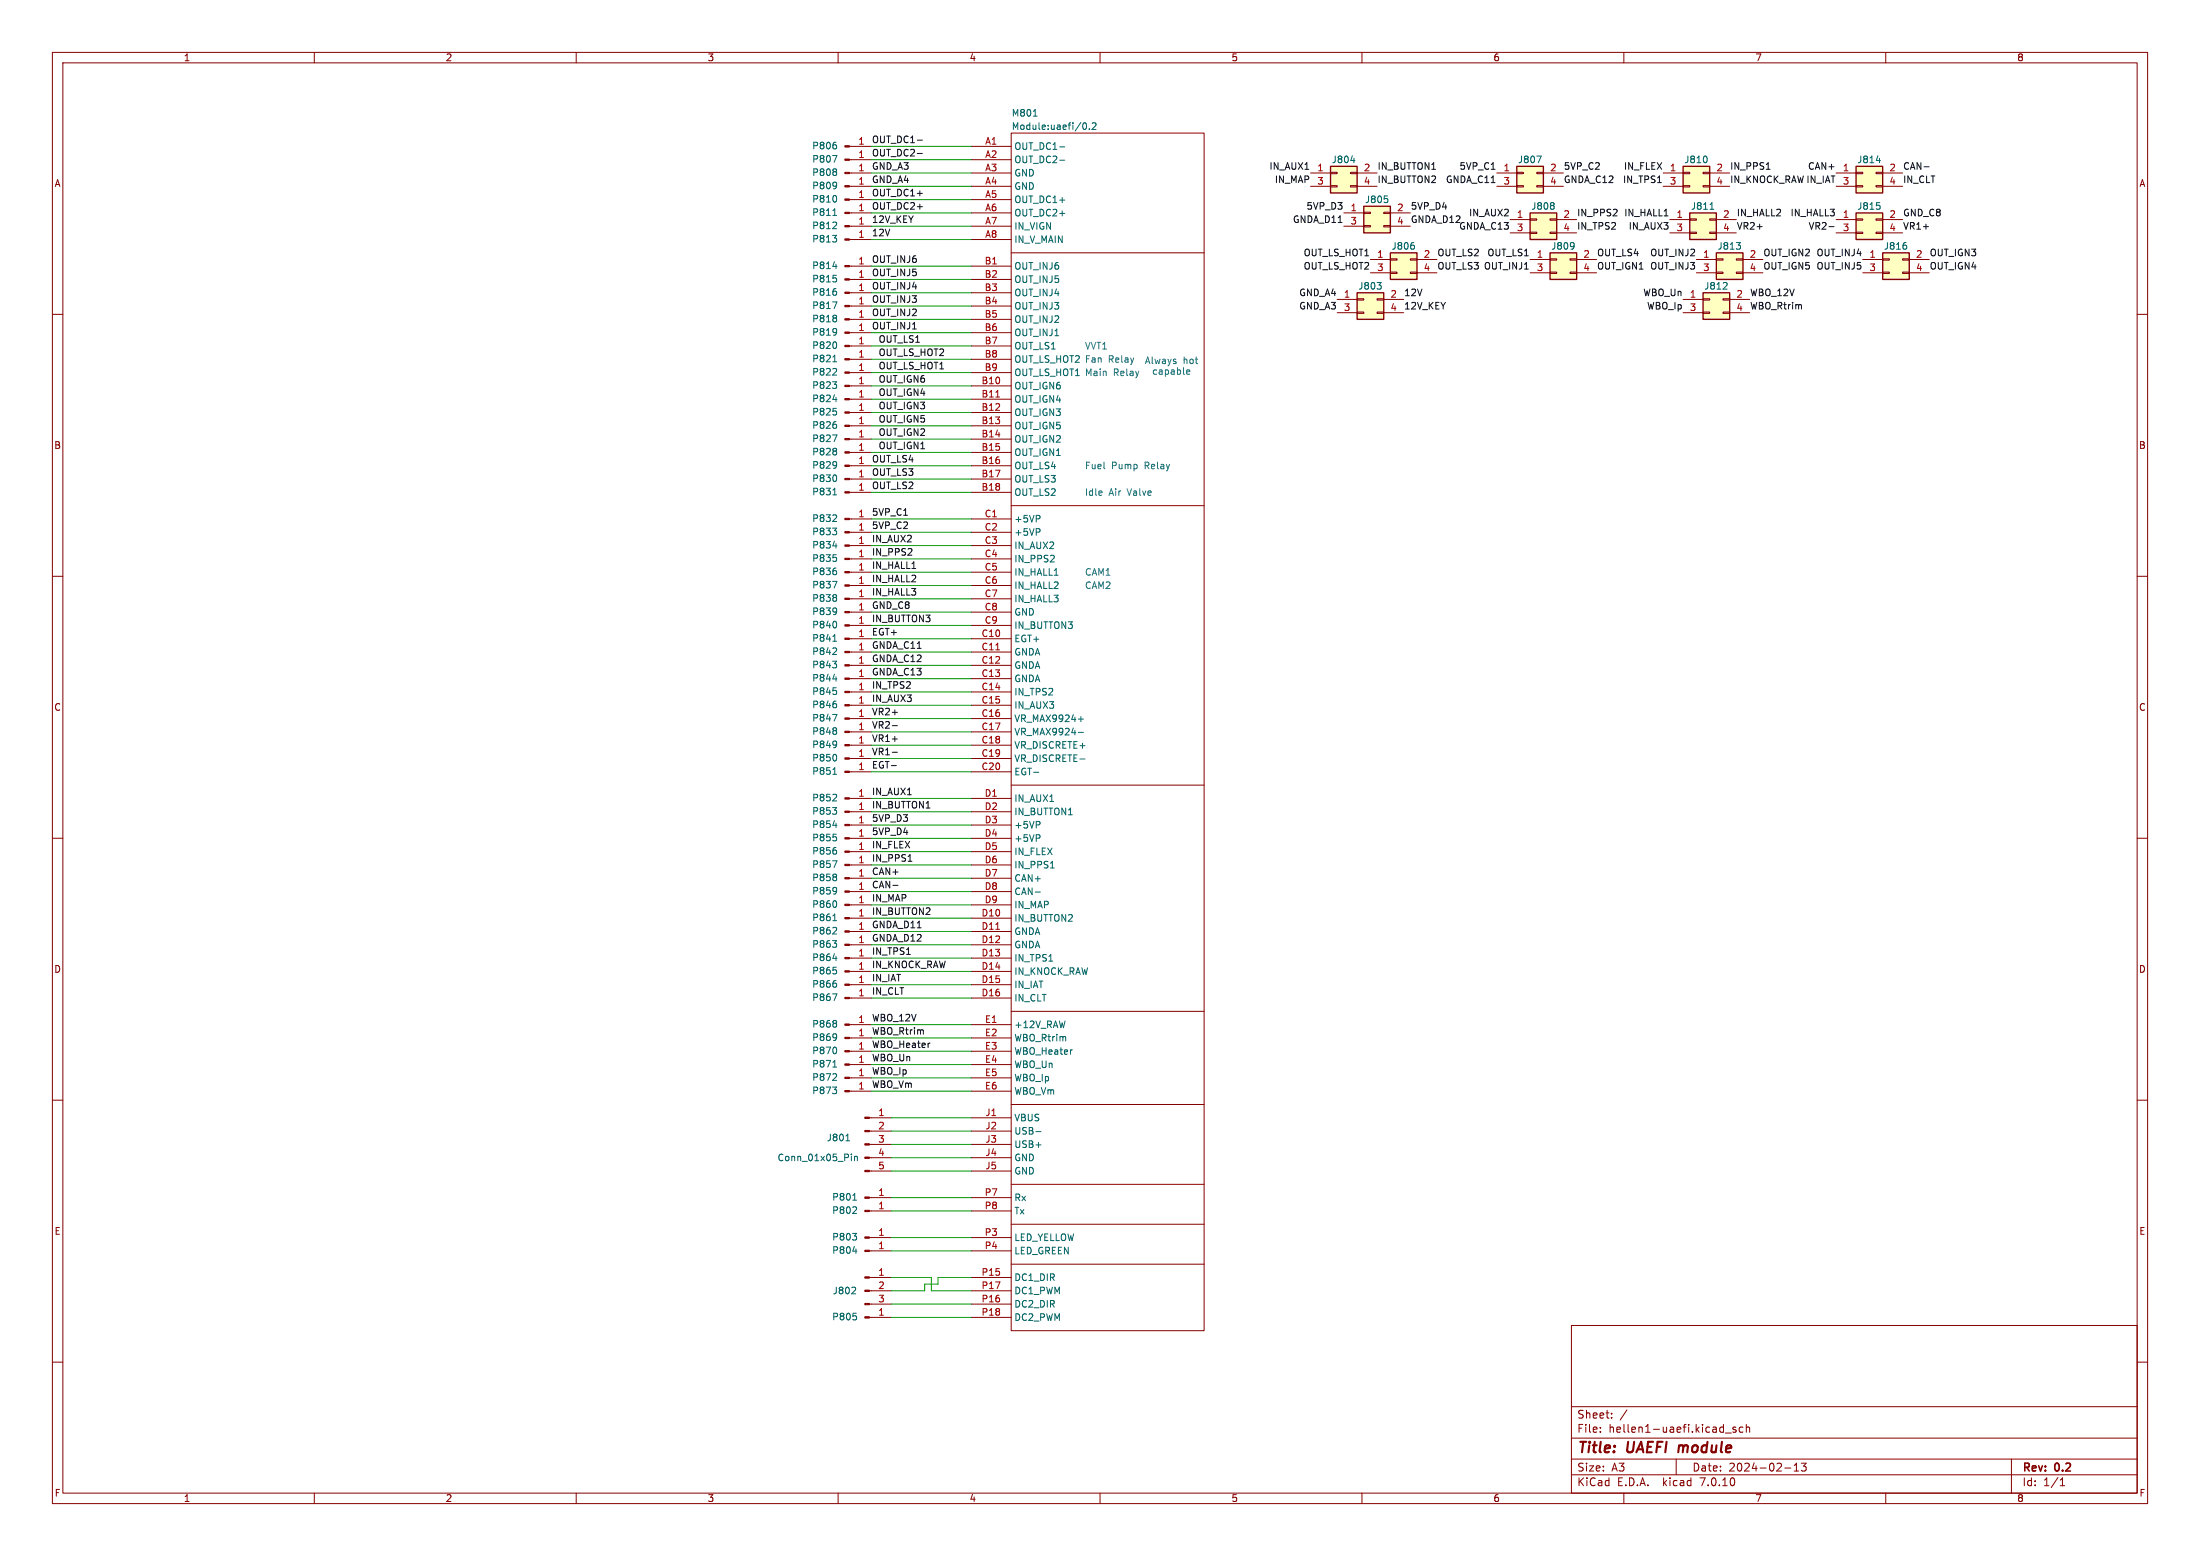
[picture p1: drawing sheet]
<svg xmlns="http://www.w3.org/2000/svg" width="420mm" height="297mm" viewBox="0 0 420 297" stroke-linecap="round" stroke-linejoin="round" font-family="sans-serif">
<g fill="none" stroke="#840000" stroke-width=".19">
<path d="M10 10h400v277h-400zM12 12h396v273h-396zM60 10v2M110 10v2M160 10v2M210 10v2M260 10v2M310 10v2M360 10v2M162.2 33h4.2M162.2 35.6h4.2M162.2 27.9h4.2"/>
<path d="M162.2 38.1h4.2M162.2 30.5h4.2M185.4 33h7.6M185.4 35.6h7.6M185.4 27.9h7.6M185.4 38.1h7.6M185.4 30.5h7.6M193 25.4h36.9v228.6h-36.9zM250.2 33h3.8M250.2 35.6h3.8M254 35.4h1.3v.3h-1.3zM254 32.9h1.3v.2h-1.3z"/>
<path d="M257.8 35.4h1.3v.3h-1.3zM257.8 32.9h1.3v.2h-1.3zM259.1 33h3.8M259.1 35.6h3.8M285.7 33h3.9M285.7 35.6h3.9M289.6 35.4h1.2v.3h-1.2zM289.6 32.9h1.2v.2h-1.2zM293.4 35.4h1.2v.3h-1.2zM293.4 32.9h1.2v.2h-1.2zM294.6 33h3.8M294.6 35.6h3.8"/>
<path d="M317.5 33h3.8M317.5 35.6h3.8M321.3 35.4h1.3v.3h-1.3zM321.3 32.9h1.3v.2h-1.3zM325.1 35.4h1.3v.3h-1.3zM325.1 32.9h1.3v.2h-1.3zM326.4 33h3.8M326.4 35.6h3.8M350.5 33h3.8M350.5 35.6h3.8M354.3 35.4h1.3v.3h-1.3zM354.3 32.9h1.3v.2h-1.3z"/>
<path d="M358.1 35.4h1.3v.3h-1.3zM358.1 32.9h1.3v.2h-1.3zM359.4 33h3.8M359.4 35.6h3.8M10 60h2M162.2 40.6h4.2M162.2 43.2h4.2M162.2 45.7h4.2M162.2 50.8h4.2M162.2 53.3h4.2M162.2 55.9h4.2M162.2 58.4h4.2"/>
<path d="M185.4 40.6h7.6M185.4 43.2h7.6M185.4 45.7h7.6M185.4 50.8h7.6M185.4 53.3h7.6M185.4 55.9h7.6M185.4 58.4h7.6M193 48.3h36.9M255.3 57.2h3.8M255.3 59.7h3.8M256.5 40.6h3.8M256.5 43.2h3.8"/>
<path d="M259.1 59.6h1.2v.2h-1.2zM259.1 57h1.2v.3h-1.2zM260.3 43.1h1.3v.2h-1.3zM260.3 40.5h1.3v.3h-1.3zM261.6 49.5h3.8M261.6 52.1h3.8M262.9 59.6h1.3v.2h-1.3zM262.9 57h1.3v.3h-1.3zM264.2 43.1h1.2v.2h-1.2zM264.2 40.5h1.2v.3h-1.2zM264.2 57.2h3.8M264.2 59.7h3.8"/>
<path d="M265.4 51.9h1.3v.3h-1.3zM265.4 49.4h1.3v.3h-1.3zM265.4 40.6h3.8M265.4 43.2h3.8M269.2 51.9h1.3v.3h-1.3zM269.2 49.4h1.3v.3h-1.3zM270.5 49.5h3.8M270.5 52.1h3.8M288.3 41.9h3.8M288.3 44.5h3.8M292.1 44.3h1.3v.3h-1.3zM292.1 41.8h1.3v.2h-1.3z"/>
<path d="M292.1 49.5h3.8M292.1 52.1h3.8M295.9 51.9h1.3v.3h-1.3zM295.9 49.4h1.3v.3h-1.3zM295.9 44.3h1.3v.3h-1.3zM295.9 41.8h1.3v.2h-1.3zM297.2 41.9h3.8M297.2 44.5h3.8M299.7 51.9h1.3v.3h-1.3zM299.7 49.4h1.3v.3h-1.3zM301 49.5h3.8M301 52.1h3.8"/>
<path d="M318.8 41.9h3.8M318.8 44.5h3.8M321.3 57.2h3.8M321.3 59.7h3.8M322.6 44.3h1.2v.3h-1.2zM322.6 41.8h1.2v.2h-1.2zM323.8 49.5h3.9M323.8 52.1h3.9M325.1 59.6h1.3v.2h-1.3zM325.1 57h1.3v.3h-1.3zM326.4 44.3h1.3v.3h-1.3zM326.4 41.8h1.3v.2h-1.3z"/>
<path d="M327.7 51.9h1.2v.3h-1.2zM327.7 49.4h1.2v.3h-1.2zM327.7 41.9h3.8M327.7 44.5h3.8M328.9 59.6h1.3v.2h-1.3zM328.9 57h1.3v.3h-1.3zM330.2 57.2h3.8M330.2 59.7h3.8M331.5 51.9h1.2v.3h-1.2zM331.5 49.4h1.2v.3h-1.2zM332.7 49.5h3.8M332.7 52.1h3.8"/>
<path d="M350.5 41.9h3.8M350.5 44.5h3.8M354.3 44.3h1.3v.3h-1.3zM354.3 41.8h1.3v.2h-1.3zM355.6 49.5h3.8M355.6 52.1h3.8M358.1 44.3h1.3v.3h-1.3zM358.1 41.8h1.3v.2h-1.3zM359.4 51.9h1.3v.3h-1.3zM359.4 49.4h1.3v.3h-1.3zM359.4 41.9h3.8M359.4 44.5h3.8"/>
<path d="M363.2 51.9h1.3v.3h-1.3zM363.2 49.4h1.3v.3h-1.3zM364.5 49.5h3.8M364.5 52.1h3.8M408 60h2M162.2 71.1h4.2M162.2 73.7h4.2M162.2 78.7h4.2M162.2 68.6h4.2M162.2 66h4.2M162.2 76.2h4.2M162.2 61h4.2"/>
<path d="M162.2 63.5h4.2M185.4 71.1h7.6M185.4 73.7h7.6M185.4 78.7h7.6M185.4 68.6h7.6M185.4 66h7.6M185.4 76.2h7.6M185.4 61h7.6M185.4 63.5h7.6M162.2 88.9h4.2M162.2 81.3h4.2M162.2 91.4h4.2"/>
<path d="M162.2 83.8h4.2M162.2 99.1h4.2M162.2 94h4.2M162.2 86.4h4.2M185.4 88.9h7.6M185.4 81.3h7.6M185.4 91.4h7.6M185.4 83.8h7.6M185.4 99.1h7.6M185.4 94h7.6M185.4 86.4h7.6M193 96.5h36.9"/>
<path d="M10 110h2M162.2 119.4h4.2M162.2 106.7h4.2M162.2 109.2h4.2M162.2 111.8h4.2M162.2 114.3h4.2M162.2 101.6h4.2M162.2 104.1h4.2M162.2 116.8h4.2M185.4 119.4h7.6M185.4 106.7h7.6M185.4 109.2h7.6"/>
<path d="M185.4 111.8h7.6M185.4 114.3h7.6M185.4 101.6h7.6M185.4 104.1h7.6M185.4 116.8h7.6M408 110h2M162.2 121.9h4.2M162.2 139.7h4.2M162.2 132.1h4.2M162.2 137.2h4.2M162.2 134.6h4.2M162.2 124.5h4.2"/>
<path d="M162.2 127h4.2M162.2 129.5h4.2M185.4 121.9h7.6M185.4 139.7h7.6M185.4 132.1h7.6M185.4 137.2h7.6M185.4 134.6h7.6M185.4 124.5h7.6M185.4 127h7.6M185.4 129.5h7.6M10 160h2M162.2 144.8h4.2"/>
<path d="M162.2 142.2h4.2M162.2 147.3h4.2M162.2 157.5h4.2M162.2 152.4h4.2M162.2 154.9h4.2M185.4 144.8h7.6M185.4 142.2h7.6M185.4 147.3h7.6M185.4 157.5h7.6M185.4 152.4h7.6M185.4 154.9h7.6M193 149.9h36.9"/>
<path d="M408 160h2M162.2 170.2h4.2M162.2 160h4.2M162.2 162.6h4.2M162.2 165.1h4.2M162.2 175.3h4.2M162.2 177.8h4.2M162.2 167.6h4.2M162.2 172.7h4.2M185.4 170.2h7.6M185.4 160h7.6M185.4 162.6h7.6"/>
<path d="M185.4 165.1h7.6M185.4 175.3h7.6M185.4 177.8h7.6M185.4 167.6h7.6M185.4 172.7h7.6M162.2 180.3h4.2M162.2 182.9h4.2M162.2 185.4h4.2M162.2 188h4.2M162.2 190.5h4.2M162.2 195.6h4.2M162.2 198.1h4.2"/>
<path d="M185.4 180.3h7.6M185.4 182.9h7.6M185.4 185.4h7.6M185.4 188h7.6M185.4 190.5h7.6M185.4 195.6h7.6M185.4 198.1h7.6M193 193h36.9M10 210h2M162.2 208.3h4.2M162.2 200.7h4.2M162.2 203.2h4.2"/>
<path d="M162.2 205.7h4.2M166 218.4h4.2M166 215.9h4.2M166 213.4h4.2M185.4 218.4h7.6M185.4 215.9h7.6M185.4 213.4h7.6M185.4 208.3h7.6M185.4 200.7h7.6M185.4 203.2h7.6M185.4 205.7h7.6M193 210.8h36.9"/>
<path d="M408 210h2M166 223.5h4.2M166 221h4.2M166 228.6h4.2M166 236.2h4.2M166 238.8h4.2M166 231.1h4.2M185.4 223.5h7.6M185.4 221h7.6M185.4 228.6h7.6M185.4 236.2h7.6M185.4 238.8h7.6"/>
<path d="M185.4 231.1h7.6M193 233.7h36.9M193 226.1h36.9M10 260h2M166 248.9h4.2M166 246.4h4.2M166 243.8h4.2M166 251.5h4.2M185.4 248.9h7.6M185.4 246.4h7.6M185.4 243.8h7.6M185.4 251.5h7.6"/>
<path d="M193 241.3h36.9M300 253h108v32h-108zM408 260h2M300 278.5h108M300 274.5h108M300 268.5h108M305.5 273.2v.2M305.5 272.5v.1M307.7 270.5v.2M307.7 269.8v.1M310.6 269.1l-1.3 1.9M320 278.5v3"/>
<path d="M329.4 273.5h1.1M331.4 272.5l-.4-.1-.2 .2 .1 .2 .5 .2v.3h-.6M332.7 272.5l-.4-.1-.3 .3 .2 .6h.5M333.4 272.5l.2-.1 .3 .1 .1 .9M333.4 271.9v1.5M342.5 279.7l.4-.4v1.5M343.9 279.3h.9l-.5 .6 .4 .1v.6l-.2 .2-.6-.2M384 278.5v6.5M60 285v2M110 285v2M160 285v2M210 285v2"/>
<path d="M260 285v2M300 281.5h108M310 285v2M340.7 280.2h1.2M342.5 280.8h.9M360 285v2M393.3 283.6h.9M393.3 282.5l.4-.4v1.5"/>
</g>
<path d="M320.6 275.9l-.2 1.3" fill="none" stroke="#840000" stroke-width=".4"/>
<g fill="#840000" stroke="#840000" stroke-width=".19">
<path d="M161.3 170.1h.9v.2h-.9z"/>
<path d="M161.3 88.8h.9v.2h-.9z"/>
<path d="M161.3 71h.9v.2h-.9z"/>
<path d="M161.3 73.5h.9v.3h-.9z"/>
<path d="M161.3 78.6h.9v.3h-.9z"/>
<path d="M161.3 68.5h.9v.2h-.9z"/>
<path d="M161.3 121.8h.9v.2h-.9z"/>
<path d="M161.3 119.3h.9v.2h-.9z"/>
<path d="M161.3 144.7h.9v.2h-.9z"/>
<path d="M161.3 139.6h.9v.2h-.9z"/>
<path d="M161.3 142.1h.9v.3h-.9z"/>
<path d="M161.3 147.2h.9v.2h-.9z"/>
<path d="M161.3 132h.9v.2h-.9z"/>
<path d="M161.3 157.4h.9v.2h-.9z"/>
<path d="M161.3 159.9h.9v.2h-.9z"/>
<path d="M165.1 223.4h.9v.2h-.9z"/>
<path d="M165.1 220.9h.9v.2h-.9z"/>
<path d="M165.1 218.3h.9v.3h-.9z"/>
<path d="M165.1 215.8h.9v.2h-.9z"/>
<path d="M165.1 213.2h.9v.3h-.9z"/>
<path d="M161.3 152.3h.9v.2h-.9z"/>
<path d="M161.3 162.4h.9v.3h-.9z"/>
<path d="M161.3 154.8h.9v.3h-.9z"/>
<path d="M165.1 228.5h.9v.2h-.9z"/>
<path d="M165.1 236.1h.9v.2h-.9z"/>
<path d="M165.1 238.6h.9v.3h-.9z"/>
<path d="M165.1 231h.9v.3h-.9z"/>
<path d="M165.1 248.8h.9v.2h-.9z"/>
<path d="M165.1 246.3h.9v.2h-.9z"/>
<path d="M165.1 243.7h.9v.3h-.9z"/>
<path d="M161.3 65.9h.9v.3h-.9z"/>
<path d="M161.3 81.2h.9v.2h-.9z"/>
<path d="M161.3 91.3h.9v.3h-.9z"/>
<path d="M161.3 83.7h.9v.2h-.9z"/>
<path d="M161.3 27.8h.9v.3h-.9z"/>
<path d="M161.3 45.6h.9v.2h-.9z"/>
<path d="M161.3 38h.9v.2h-.9z"/>
<path d="M161.3 137h.9v.3h-.9z"/>
<path d="M161.3 106.6h.9v.2h-.9z"/>
<path d="M161.3 109.1h.9v.2h-.9z"/>
<path d="M161.3 111.6h.9v.3h-.9z"/>
<path d="M161.3 114.2h.9v.2h-.9z"/>
<path d="M161.3 30.4h.9v.2h-.9z"/>
<path d="M161.3 76.1h.9v.2h-.9z"/>
<path d="M161.3 101.5h.9v.2h-.9z"/>
<path d="M161.3 98.9h.9v.3h-.9z"/>
<path d="M161.3 104h.9v.3h-.9z"/>
<path d="M161.3 208.2h.9v.2h-.9z"/>
<path d="M161.3 93.9h.9v.2h-.9z"/>
<path d="M165.1 251.3h.9v.3h-.9z"/>
<path d="M161.3 165h.9v.2h-.9z"/>
<path d="M161.3 32.9h.9v.2h-.9z"/>
<path d="M161.3 35.4h.9v.3h-.9z"/>
<path d="M161.3 40.5h.9v.3h-.9z"/>
<path d="M161.3 50.7h.9v.2h-.9z"/>
<path d="M161.3 60.8h.9v.3h-.9z"/>
<path d="M161.3 86.2h.9v.3h-.9z"/>
<path d="M161.3 63.4h.9v.2h-.9z"/>
<path d="M161.3 124.3h.9v.3h-.9z"/>
<path d="M161.3 129.4h.9v.3h-.9z"/>
<path d="M161.3 126.9h.9v.2h-.9z"/>
<path d="M161.3 134.5h.9v.2h-.9z"/>
<path d="M161.3 116.7h.9v.3h-.9z"/>
<path d="M161.3 205.6h.9v.3h-.9z"/>
<path d="M161.3 203.1h.9v.2h-.9z"/>
<path d="M161.3 198h.9v.2h-.9z"/>
<path d="M161.3 190.4h.9v.2h-.9z"/>
<path d="M161.3 53.2h.9v.3h-.9z"/>
<path d="M161.3 175.1h.9v.3h-.9z"/>
<path d="M161.3 172.6h.9v.2h-.9z"/>
<path d="M161.3 167.5h.9v.3h-.9z"/>
<path d="M161.3 177.7h.9v.2h-.9z"/>
<path d="M161.3 187.8h.9v.3h-.9z"/>
<path d="M161.3 180.2h.9v.3h-.9z"/>
<path d="M161.3 185.3h.9v.2h-.9z"/>
<path d="M161.3 182.8h.9v.2h-.9z"/>
<path d="M161.3 58.3h.9v.2h-.9z"/>
<path d="M161.3 55.8h.9v.2h-.9z"/>
<path d="M161.3 43.1h.9v.2h-.9z"/>
<path d="M161.3 200.5h.9v.3h-.9z"/>
<path d="M161.3 195.5h.9v.2h-.9z"/>
</g>
<g fill="none" stroke="#006464" stroke-width=".19">
<path d="M158.9 29.7h.9l-.6 1.3M159.6 27.7l.1 .2-.1 .5M159.6 32.3l.1 .2-.1 .2M159.6 32.8l.1 .2-.1 .4M159.6 34.8l.1 .7-.2 .4M159.6 37.4l.1 .4-.1 .7M159.7 35.3l-.1 .2M197.3 22.2h.7M202.3 28h1M202.3 30.6h1M206.9 23.5l.1-.1a.68 .68 0 0 1 .4 .7 .68 .68 0 0 1-.4 .6 .84 .84 0 0 1-.1-1.2zM208 24.6v.1"/>
<path d="M208.5 23.6l.5-.2 .2 .4-.7 .9h.7M257.9 30.6h.8M264.3 37.4h.6M264.8 38l.1 .1-.1 .5M293.4 29.8h.8l-.5 1.3M296.6 38.7l.1 .2-.1 .3M296.6 39.3l.1 .2-.1 .4M325.8 29.9l.1 .4-.1 .6M326.5 39.9h.7M358.2 30.6h.8M358.3 38.7h.6M358.8 39.2l.1 .2-.1 .5"/>
<path d="M158.9 44.9h.8l-.4 .5M158.9 57.6h.9l-.6 1.3M159 41.1h.7M159 50.9h.8M159.1 52.5h.6M159.6 42.4l.1 .2v.3l-.8 .8h.8M159.6 45.5l.1 .2-.1 .4M159.6 53.1l.1 .2-.1 .5M159.6 55.6l.1 .2-.1 .5M262.9 53.9h.8l-.4 .5M263.6 54.5l.1 .1-.1 .5M269.9 46.8l.1 .2-.1 .5"/>
<path d="M300.4 46.4l.1 .6-.2 .4M300.5 46.8l-.1 .2M329.6 54l.1 .2v.3l-.8 .7h.8M331.5 46.3h.8l-.5 .5M332.1 46.8l.2 .2-.2 .5M363.9 46.8l.1 .2-.1 .5M158.9 72.9h.8l-.4 .5M159 69.1h.7M159 76.3h.8M159.1 77.9h.6M159.6 60.2l.1 .2-.1 .3M159.6 60.8l.1 .2-.1 .4"/>
<path d="M159.6 62.8l.1 .6-.2 .5M159.6 65.4l.1 .3-.1 .7M159.6 70.4l.1 .2v.3l-.8 .7h.8M159.6 73.4l.1 .2-.1 .5M159.6 78.5l.1 .2-.1 .5M159.7 63.3l-.1 .1M158.9 83h.9l-.6 1.3M159 94.5h.7M159.6 81l.1 .2-.1 .5M159.6 85.6l.1 .2-.1 .3M159.6 86.2l.1 .2-.1 .4M159.6 88.2l.1 .6-.2 .5"/>
<path d="M159.6 90.8l.1 .3-.1 .7M159.6 98.3l.1 .2v.3l-.8 .7h.8M159.7 88.7l-.1 .1M198.4 98.4l.1 .2-.1 .4M158.9 111h.9l-.6 1.2M158.9 100.8h.8l-.4 .5M159 104.2h.8M159.1 105.9h.6M159.6 101.4l.1 .1-.1 .5M159.6 106.4l.1 .2-.1 .5M159.6 109l.1 .2-.1 .4M159.6 113.6l.1 .1-.1 .3"/>
<path d="M159.6 114.1l.1 .2-.1 .4M159.6 116.1l.1 .7-.2 .4M159.6 118.7l.1 .4-.1 .6M159.7 116.6l-.1 .2M198.4 101l.1 .2-.1 .3M201.3 109.8h.7M158.9 136.4h.9l-.6 1.2M158.9 126.2h.8l-.4 .5M159 122.4h.7M159 129.6h.8M159.1 131.3h.6M159.6 123.7l.1 .2v.3l-.8 .7h.8"/>
<path d="M159.6 126.8l.1 .1-.1 .5M159.6 131.8l.1 .2-.1 .5M159.6 134.4l.1 .2-.1 .4M159.6 139l.1 .1-.1 .3M159.6 139.5l.1 .2-.1 .4M205.9 137.3h.9M205.9 139.8h.9M206.3 136.8v.9M158.9 154.1h.8l-.4 .5M159 147.8h.7M159 157.5h.8M159.1 159.2h.6"/>
<path d="M159.6 141.5l.1 .7-.2 .4M159.6 144.1l.1 .4-.1 .6M159.6 151.7l.1 .1v.4l-.8 .7h.8M159.6 154.7l.1 .2-.1 .5M159.6 159.8l.1 .2-.1 .4M159.7 142l-.1 .2M198.4 156.9l.1 .1-.1 .4M198.4 159.4l.1 .2-.1 .3M206.2 144.9h.9M158.9 164.3h.9l-.6 1.3M158.9 179.5h.8l-.4 .5M159 175.7h.7"/>
<path d="M159.6 169.4l.1 .7-.2 .4M159.6 162.3l.1 .2-.1 .5M159.6 166.9l.1 .2-.1 .2M159.6 167.5l.1 .1-.1 .5M159.6 172l.1 .4-.1 .7M159.6 177.1l.1 .1v.4l-.8 .7h.8M159.7 169.9l-.1 .2M197.6 170.3h1M200.5 165.7h.8M158.9 189.7h.9l-.6 1.3M159 182.9h.8M159.1 184.6h.6"/>
<path d="M159.6 180.1l.1 .2-.1 .5M159.6 185.2l.1 .2-.1 .4M159.6 187.7l.1 .2-.1 .5M159.6 194.8l.1 .2-.1 .3M159.6 195.4l.1 .2-.1 .4M159.6 197.4l.1 .7-.2 .4M159.6 200l.1 .4-.1 .6M159.7 197.9l-.1 .2M158.9 207.5h.8l-.4 .5M159 203.7h.7M159.6 205l.1 .2v.3l-.8 .7h.8M159.6 208l.1 .2-.1 .5"/>
<path d="M161.5 217.7h.7M197.8 216h.9M204.6 200.4h.1M162.5 220.3v.1M162.5 220.7v.9M162.7 235.4h.8l-.4 .5M162.8 229.1h.7M162.8 238.8h.8M163.1 220.7v.9M163.1 220.8l.2-.1 .3 .1 .1 .8M163.4 236l.1 .2-.1 .4M163.4 230.4l.1 .2v.3l-.8 .7h.8"/>
<path d="M162.9 250.7h.6M163.2 245.8l.1 .1v.3l-.7 .8h.7M163.4 251.2l.1 .2-.1 .5"/>
</g>
<g fill="#ffffc2" stroke="#ffffc2" stroke-width=".19">
<path d="M321.3 31.8h5.1v5h-5.1z"/>
<path d="M327.7 48.3h5v5h-5z"/>
<path d="M322.6 40.6h5.1v5.1h-5.1z"/>
<path d="M325.1 55.9h5.1v5.1h-5.1z"/>
<path d="M354.3 40.6h5.1v5.1h-5.1z"/>
<path d="M354.3 31.8h5.1v5h-5.1z"/>
<path d="M265.4 48.3h5.1v5h-5.1z"/>
<path d="M259.1 55.9h5.1v5.1h-5.1z"/>
<path d="M295.9 48.3h5.1v5h-5.1z"/>
<path d="M260.3 39.4h5.1v5.1h-5.1z"/>
<path d="M292.1 40.6h5.1v5.1h-5.1z"/>
<path d="M289.6 31.8h5v5h-5z"/>
<path d="M254 31.8h5.1v5h-5.1z"/>
<path d="M359.4 48.3h5.1v5h-5.1z"/>
</g>
<g fill="none" stroke="#840000" stroke-width=".25">
<path d="M254 31.8h5.1v5h-5.1zM260.3 39.4h5.1v5.1h-5.1zM289.6 31.8h5v5h-5zM321.3 31.8h5.1v5h-5.1zM354.3 31.8h5.1v5h-5.1zM259.1 55.9h5.1v5.1h-5.1zM265.4 48.3h5.1v5h-5.1zM292.1 40.6h5.1v5.1h-5.1zM295.9 48.3h5.1v5h-5.1zM322.6 40.6h5.1v5.1h-5.1zM325.1 55.9h5.1v5.1h-5.1zM327.7 48.3h5v5h-5z"/>
<path d="M354.3 40.6h5.1v5.1h-5.1zM359.4 48.3h5.1v5h-5.1z"/>
</g>
<g fill="none" stroke="#0d0eff" stroke-width=".19">
<path d="M218.7 69.4l.4-1.3 .4 1.3M219.9 68.1v1.1M220.3 71.4h.5M220.3 70.7h.5M220.5 68.6l.2 .8 .3-.6 .2 .6 .3-.8M221.3 70.7h.5l.1 .8M221.9 70.9l-.4 .1-.2 .1 .2 .4 .4-.1M221.9 68.6h.5l.1 .8M222.5 70.6v1.3M222.5 70.7l.3-.1 .3 .2-.1 .6h-.5M222.5 68.9h-.4l-.2 .2 .2 .3 .4-.1M223 68.6l.3 .8"/>
<path d="M223.3 69.4l-.3 .4M223.6 68.6l-.3 .8M223.6 70.7h.5l.1 .8M224.2 70.9l-.4 .1-.2 .1 .2 .4 .4-.1M224.5 68.6h-.3l-.2 .1 .1 .2 .4 .1v.3h-.5M224.8 70.7l.3-.1 .3 .2-.1 .6h-.5M224.8 70.2v1.3M225.9 70.2v1.1l.2 .2M226.1 68.7l.1-.1h.3l.1 .8M226.1 68.1v1.3M226.5 71l.6-.1v-.2l-.4-.1-.2 .2 .1 .6h.5M227.2 68.7l.2-.1 .3 .1 .1 .5-.1 .1-.3 .1-.2-.1z"/>
<path d="M228.2 68.6h.5M228.3 68.1v1.1l.4 .2"/>
</g>
<path d="M190.1 75.8h.7M190.1 124h.7M190.1 177.4h.7" fill="none" stroke="#a90000" stroke-width=".19"/>
<g fill="none" stroke="#0f0f0f" stroke-width=".19">
<path d="M175.1 26.8h1M175.1 29.3h1M284.7 32.3h.7M337.2 32.3h.7M367.3 31.8h1M317.7 41.2h.7M349.2 43.3h.9M172.5 98.4h.7M174.1 108.5h.7M170.3 138.5h1M170.3 143.6h1M170.5 169h.9"/>
<path d="M173.4 164.4h.7M177.4 199.1h.1"/>
</g>
<g fill="none" stroke="#009600" stroke-width=".19">
<path d="M166.4 35.6h19M166.4 33h19M166.4 38.1h19M166.4 27.9h19M166.4 30.5h19M166.4 55.9h19M166.4 58.4h19M166.4 50.8h19M166.4 53.3h19M166.4 45.7h19M166.4 40.6h19M166.4 43.2h19"/>
<path d="M166.4 61h19M166.4 68.6h19M166.4 78.7h19M166.4 76.2h19M166.4 63.5h19M166.4 66h19M166.4 71.1h19M166.4 73.7h19M166.4 94h19M166.4 81.3h19M166.4 99.1h19M166.4 83.8h19"/>
<path d="M166.4 86.4h19M166.4 88.9h19M166.4 91.4h19M166.4 114.3h19M166.4 111.8h19M166.4 106.7h19M166.4 109.2h19M166.4 116.8h19M166.4 119.4h19M166.4 104.1h19M166.4 101.6h19M166.4 134.6h19"/>
<path d="M166.4 132.1h19M166.4 121.9h19M166.4 124.5h19M166.4 127h19M166.4 137.2h19M166.4 139.7h19M166.4 129.5h19M166.4 157.5h19M166.4 154.9h19M166.4 147.3h19M166.4 144.8h19M166.4 142.2h19"/>
<path d="M166.4 152.4h19M166.4 177.8h19M166.4 167.6h19M166.4 165.1h19M166.4 175.3h19M166.4 170.2h19M166.4 172.7h19M166.4 162.6h19M166.4 160h19M166.4 182.9h19M166.4 180.3h19M166.4 185.4h19"/>
<path d="M166.4 195.6h19M166.4 188h19M166.4 190.5h19M166.4 198.1h19M166.4 208.3h19M166.4 203.2h19M166.4 200.7h19M166.4 205.7h19M170.2 213.4h15.2M170.2 215.9h15.2M170.2 218.4h15.2M170.2 228.6h15.2"/>
<path d="M170.2 236.2h15.2M170.2 231.1h15.2M170.2 221h15.2M170.2 223.5h15.2M170.2 238.8h15.2M170.2 243.8h7.6v2.6h7.6M170.2 248.9h15.2M170.2 251.5h15.2M185.4 243.8h-6.3v1.3h-2.6v1.3h-6.3"/>
</g>
<g font-size="2.8" fill="#840000">
<text x="301" y="277.9">Title:</text>
<text x="310.6" y="277.9">UAEFI</text>
<text x="321.3" y="277.9">module</text>
</g>
<g font-size="2.1" fill="#840000">
<text x="301" y="273.7">File:</text>
<text x="301" y="271">Sheet:</text>
<text x="307.1" y="273.7">hellen1-uaefi.kicad_sch</text>
<text x="301" y="281.1">Size:</text>
<text x="307.6" y="281.1">A3</text>
<text x="323" y="281.1">Date:</text>
<text x="330" y="281.1">2024-02-13</text>
<text x="386" y="281.3">Rev:</text>
<text x="392.4" y="281.3">0.2</text>
<text x="301" y="283.9">KiCad</text>
<text x="308.7" y="283.9">E.D.A.</text>
<text x="317.6" y="283.9">kicad</text>
<text x="324.8" y="283.9">7.0.10</text>
<text x="386" y="283.9">Id:</text>
<text x="390.1" y="283.9">1/1</text>
</g>
<g font-size="1.8" fill="#840000">
<text x="35" y="11.9">1</text>
<text x="85" y="11.9">2</text>
<text x="135" y="11.9">3</text>
<text x="185" y="11.9">4</text>
<text x="235" y="11.9">5</text>
<text x="285" y="11.9">6</text>
<text x="335" y="11.9">7</text>
<text x="385" y="11.9">8</text>
<text x="10.3" y="35.9">A</text>
<text x="408.3" y="35.9">A</text>
<text x="10.3" y="85.9">B</text>
<text x="408.2" y="85.9">B</text>
<text x="10.3" y="135.9">C</text>
<text x="408.2" y="135.9">C</text>
<text x="10.3" y="185.9">D</text>
<text x="408.2" y="185.9">D</text>
<text x="10.3" y="235.9">E</text>
<text x="408.3" y="235.9">E</text>
<text x="10.3" y="285.9">F</text>
<text x="35" y="286.9">1</text>
<text x="85" y="286.9">2</text>
<text x="135" y="286.9">3</text>
<text x="185" y="286.9">4</text>
<text x="235" y="286.9">5</text>
<text x="285" y="286.9">6</text>
<text x="335" y="286.9">7</text>
<text x="385" y="286.9">8</text>
<text x="408.3" y="285.9">F</text>
</g>
<g font-size="1.8" fill="#006464">
<text x="193" y="22.5">M801</text>
<text x="155" y="28.7">P806</text>
<text x="193" y="25">Module:uaefi/0.2</text>
<text x="193.5" y="28.8">OUT_DC1-</text>
<text x="155" y="31.2">P807</text>
<text x="155" y="33.8">P808</text>
<text x="193.5" y="31.3">OUT_DC2-</text>
<text x="193.5" y="33.9">GND</text>
<text x="254.1" y="31.3">J804</text>
<text x="289.7" y="31.3">J807</text>
<text x="321.4" y="31.3">J810</text>
<text x="354.5" y="31.3">J814</text>
<text x="155" y="38.9">P810</text>
<text x="155" y="36.3">P809</text>
<text x="155" y="41.4">P811</text>
<text x="193.5" y="36.4">GND</text>
<text x="193.5" y="39">OUT_DC1+</text>
<text x="193.5" y="41.5">OUT_DC2+</text>
<text x="260.5" y="39">J805</text>
<text x="292.2" y="40.2">J808</text>
<text x="322.7" y="40.2">J811</text>
<text x="354.5" y="40.2">J815</text>
<text x="155" y="46.5">P813</text>
<text x="155" y="43.9">P812</text>
<text x="193.5" y="44">IN_VIGN</text>
<text x="193.5" y="46.6">IN_V_MAIN</text>
<text x="265.6" y="47.9">J806</text>
<text x="296" y="47.9">J809</text>
<text x="327.8" y="47.9">J813</text>
<text x="359.5" y="47.9">J816</text>
<text x="155" y="51.6">P814</text>
<text x="193.5" y="51.7">OUT_INJ6</text>
<text x="155" y="54.1">P815</text>
<text x="155" y="59.2">P817</text>
<text x="155" y="56.6">P816</text>
<text x="193.5" y="54.2">OUT_INJ5</text>
<text x="193.5" y="56.7">OUT_INJ4</text>
<text x="193.5" y="59.3">OUT_INJ3</text>
<text x="259.2" y="55.5">J803</text>
<text x="325.3" y="55.5">J812</text>
<text x="155" y="61.7">P818</text>
<text x="155" y="64.3">P819</text>
<text x="193.5" y="61.8">OUT_INJ2</text>
<text x="193.5" y="64.4">OUT_INJ1</text>
<text x="155" y="71.9">P822</text>
<text x="155" y="69.3">P821</text>
<text x="155" y="66.8">P820</text>
<text x="193.5" y="66.9">OUT_LS1</text>
<text x="193.5" y="69.4">OUT_LS_HOT2 Fan</text>
<text x="193.5" y="72">OUT_LS_HOT1 Main</text>
<text x="155" y="74.4">P823</text>
<text x="155" y="77">P824</text>
<text x="193.5" y="74.5">OUT_IGN6</text>
<text x="193.5" y="77.1">OUT_IGN4</text>
<text x="155" y="79.5">P825</text>
<text x="155" y="82">P826</text>
<text x="193.5" y="79.6">OUT_IGN3</text>
<text x="193.5" y="82.1">OUT_IGN5</text>
<text x="155" y="89.7">P829</text>
<text x="155" y="84.6">P827</text>
<text x="155" y="87.1">P828</text>
<text x="193.5" y="84.7">OUT_IGN2</text>
<text x="193.5" y="87.2">OUT_IGN1</text>
<text x="193.5" y="89.8">OUT_LS4</text>
<text x="155" y="92.2">P830</text>
<text x="155" y="94.7">P831</text>
<text x="193.5" y="92.3">OUT_LS3</text>
<text x="193.5" y="94.8">OUT_LS2</text>
<text x="155" y="99.8">P832</text>
<text x="193.5" y="99.9">+5VP</text>
<text x="155" y="107.4">P835</text>
<text x="155" y="102.4">P833</text>
<text x="155" y="104.9">P834</text>
<text x="193.5" y="102.5">+5VP</text>
<text x="193.5" y="105">IN_AUX2</text>
<text x="193.5" y="107.5">IN_PPS2</text>
<text x="155" y="110">P836</text>
<text x="155" y="112.5">P837</text>
<text x="193.5" y="110.1">IN_HALL1</text>
<text x="193.5" y="112.6">IN_HALL2</text>
<text x="155" y="115.1">P838</text>
<text x="155" y="117.6">P839</text>
<text x="193.5" y="115.2">IN_HALL3</text>
<text x="193.5" y="117.7">GND</text>
<text x="155" y="122.7">P841</text>
<text x="155" y="120.1">P840</text>
<text x="155" y="125.2">P842</text>
<text x="193.5" y="122.8">EGT+</text>
<text x="193.5" y="125.3">GNDA</text>
<text x="193.5" y="120.2">IN_BUTTON3</text>
<text x="155" y="130.3">P844</text>
<text x="155" y="127.8">P843</text>
<text x="193.5" y="127.9">GNDA</text>
<text x="193.5" y="130.4">GNDA</text>
<text x="155" y="132.8">P845</text>
<text x="155" y="137.9">P847</text>
<text x="155" y="135.4">P846</text>
<text x="193.5" y="135.5">IN_AUX3</text>
<text x="193.5" y="132.9">IN_TPS2</text>
<text x="155" y="140.5">P848</text>
<text x="155" y="143">P849</text>
<text x="193.5" y="138">VR_MAX9924+</text>
<text x="193.5" y="140.6">VR_MAX9924-</text>
<text x="193.5" y="143.1">VR_DISCRETE+</text>
<text x="155" y="145.5">P850</text>
<text x="155" y="148.1">P851</text>
<text x="193.5" y="145.6">VR_DISCRETE-</text>
<text x="193.5" y="148.2">EGT-</text>
<text x="155" y="153.2">P852</text>
<text x="155" y="155.7">P853</text>
<text x="193.5" y="153.3">IN_AUX1</text>
<text x="193.5" y="155.8">IN_BUTTON1</text>
<text x="155" y="158.2">P854</text>
<text x="155" y="160.8">P855</text>
<text x="193.5" y="158.3">+5VP</text>
<text x="193.5" y="160.9">+5VP</text>
<text x="155" y="163.3">P856</text>
<text x="155" y="165.9">P857</text>
<text x="193.5" y="163.4">IN_FLEX</text>
<text x="193.5" y="166">IN_PPS1</text>
<text x="155" y="170.9">P859</text>
<text x="155" y="173.5">P860</text>
<text x="155" y="168.4">P858</text>
<text x="193.5" y="168.5">CAN+</text>
<text x="193.5" y="171">CAN-</text>
<text x="193.5" y="173.6">IN_MAP</text>
<text x="155" y="176">P861</text>
<text x="155" y="178.6">P862</text>
<text x="193.5" y="176.1">IN_BUTTON2</text>
<text x="193.5" y="178.7">GNDA</text>
<text x="155" y="181.1">P863</text>
<text x="155" y="183.6">P864</text>
<text x="193.5" y="181.2">GNDA</text>
<text x="193.5" y="183.7">IN_TPS1</text>
<text x="155" y="191.3">P867</text>
<text x="155" y="188.7">P866</text>
<text x="155" y="186.2">P865</text>
<text x="193.5" y="186.3">IN_KNOCK_RAW</text>
<text x="193.5" y="188.8">IN_IAT</text>
<text x="193.5" y="191.4">IN_CLT</text>
<text x="155" y="196.3">P868</text>
<text x="193.5" y="196.4">+12V_RAW</text>
<text x="155" y="204">P871</text>
<text x="155" y="198.9">P869</text>
<text x="155" y="201.4">P870</text>
<text x="193.5" y="199">WBO_Rtrim</text>
<text x="193.5" y="201.5">WBO_Heater</text>
<text x="155" y="209">P873</text>
<text x="155" y="206.5">P872</text>
<text x="193.5" y="204.1">WBO_Un</text>
<text x="193.5" y="206.6">WBO_Ip</text>
<text x="193.5" y="209.1">WBO_Vm</text>
<text x="193.5" y="214.2">VBUS</text>
<text x="148.3" y="221.8">Conn_01x05_Pin</text>
<text x="157.8" y="218">J801</text>
<text x="193.5" y="216.8">USB-</text>
<text x="193.5" y="219.3">USB+</text>
<text x="193.5" y="221.8">GND</text>
<text x="193.5" y="224.4">GND</text>
<text x="158.8" y="229.4">P801</text>
<text x="158.8" y="231.9">P802</text>
<text x="193.5" y="229.5">Rx</text>
<text x="193.5" y="232">Tx</text>
<text x="158.8" y="237">P803</text>
<text x="158.8" y="239.5">P804</text>
<text x="193.5" y="237.1">LED_YELLOW</text>
<text x="193.5" y="239.6">LED_GREEN</text>
<text x="193.5" y="244.7">DC1_DIR</text>
<text x="158.9" y="247.2">J802</text>
<text x="193.5" y="249.8">DC2_DIR</text>
<text x="193.5" y="247.2">DC1_PWM</text>
<text x="158.8" y="252.2">P805</text>
<text x="193.5" y="252.3">DC2_PWM</text>
</g>
<g font-size="1.8" fill="#a90000">
<text x="163.8" y="27.7">1</text>
<text x="188" y="27.7">A1</text>
<text x="163.8" y="30.2">1</text>
<text x="163.8" y="32.8">1</text>
<text x="163.8" y="35.3">1</text>
<text x="188" y="30.2">A2</text>
<text x="188" y="32.8">A3</text>
<text x="188" y="35.3">A4</text>
<text x="251.4" y="32.8">1</text>
<text x="251.4" y="35.3">3</text>
<text x="260.3" y="32.8">2</text>
<text x="260.3" y="35.3">4</text>
<text x="286.9" y="32.8">1</text>
<text x="286.9" y="35.3">3</text>
<text x="295.8" y="32.8">2</text>
<text x="295.8" y="35.3">4</text>
<text x="318.7" y="32.8">1</text>
<text x="318.7" y="35.3">3</text>
<text x="327.6" y="32.8">2</text>
<text x="327.6" y="35.3">4</text>
<text x="351.7" y="32.8">1</text>
<text x="351.7" y="35.3">3</text>
<text x="360.6" y="32.8">2</text>
<text x="360.6" y="35.3">4</text>
<text x="163.8" y="37.8">1</text>
<text x="163.8" y="40.4">1</text>
<text x="188" y="37.8">A5</text>
<text x="188" y="40.4">A6</text>
<text x="257.7" y="40.4">1</text>
<text x="266.6" y="40.4">2</text>
<text x="289.5" y="41.7">1</text>
<text x="298.4" y="41.7">2</text>
<text x="320" y="41.7">1</text>
<text x="328.9" y="41.7">2</text>
<text x="351.7" y="41.7">1</text>
<text x="360.6" y="41.7">2</text>
<text x="163.8" y="45.5">1</text>
<text x="163.8" y="42.9">1</text>
<text x="188" y="42.9">A7</text>
<text x="188" y="45.5">A8</text>
<text x="257.7" y="42.9">3</text>
<text x="266.6" y="42.9">4</text>
<text x="289.5" y="44.2">3</text>
<text x="298.4" y="44.2">4</text>
<text x="320" y="44.2">3</text>
<text x="328.9" y="44.2">4</text>
<text x="351.7" y="44.2">3</text>
<text x="360.6" y="44.2">4</text>
<text x="163.8" y="50.5">1</text>
<text x="163.8" y="53.1">1</text>
<text x="187.9" y="50.5">B1</text>
<text x="187.9" y="53.1">B2</text>
<text x="262.8" y="49.3">1</text>
<text x="262.8" y="51.8">3</text>
<text x="271.7" y="49.3">2</text>
<text x="271.7" y="51.8">4</text>
<text x="293.3" y="49.3">1</text>
<text x="293.3" y="51.8">3</text>
<text x="302.2" y="49.3">2</text>
<text x="302.2" y="51.8">4</text>
<text x="325" y="49.3">1</text>
<text x="325" y="51.8">3</text>
<text x="333.9" y="49.3">2</text>
<text x="333.9" y="51.8">4</text>
<text x="356.8" y="49.3">1</text>
<text x="356.8" y="51.8">3</text>
<text x="365.7" y="49.3">2</text>
<text x="365.7" y="51.8">4</text>
<text x="163.8" y="58.2">1</text>
<text x="163.8" y="55.6">1</text>
<text x="187.9" y="55.6">B3</text>
<text x="187.9" y="58.2">B4</text>
<text x="256.5" y="56.9">1</text>
<text x="256.5" y="59.4">3</text>
<text x="265.4" y="56.9">2</text>
<text x="265.4" y="59.4">4</text>
<text x="322.5" y="56.9">1</text>
<text x="322.5" y="59.4">3</text>
<text x="331.4" y="56.9">2</text>
<text x="331.4" y="59.4">4</text>
<text x="163.8" y="65.8">1</text>
<text x="163.8" y="60.7">1</text>
<text x="163.8" y="63.2">1</text>
<text x="187.9" y="60.7">B5</text>
<text x="187.9" y="63.2">B6</text>
<text x="187.9" y="65.8">B7</text>
<text x="163.8" y="70.9">1</text>
<text x="163.8" y="68.3">1</text>
<text x="187.9" y="68.3">B8</text>
<text x="187.9" y="70.9">B9</text>
<text x="163.8" y="73.4">1</text>
<text x="163.8" y="75.9">1</text>
<text x="187.3" y="73.4">B10</text>
<text x="187.3" y="75.9">B11</text>
<text x="163.8" y="78.5">1</text>
<text x="163.8" y="81">1</text>
<text x="163.8" y="83.6">1</text>
<text x="187.3" y="78.5">B12</text>
<text x="187.3" y="81">B13</text>
<text x="187.3" y="83.6">B14</text>
<text x="163.8" y="88.6">1</text>
<text x="163.8" y="86.1">1</text>
<text x="187.3" y="86.1">B15</text>
<text x="187.3" y="88.6">B16</text>
<text x="163.8" y="91.2">1</text>
<text x="163.8" y="93.7">1</text>
<text x="187.3" y="91.2">B17</text>
<text x="187.3" y="93.7">B18</text>
<text x="163.8" y="101.3">1</text>
<text x="163.8" y="98.8">1</text>
<text x="187.9" y="98.8">C1</text>
<text x="187.9" y="101.3">C2</text>
<text x="163.8" y="106.4">1</text>
<text x="163.8" y="103.9">1</text>
<text x="187.9" y="103.9">C3</text>
<text x="187.9" y="106.4">C4</text>
<text x="163.8" y="109">1</text>
<text x="163.8" y="111.5">1</text>
<text x="187.9" y="109">C5</text>
<text x="187.9" y="111.5">C6</text>
<text x="163.8" y="119.1">1</text>
<text x="163.8" y="114">1</text>
<text x="163.8" y="116.6">1</text>
<text x="187.9" y="114">C7</text>
<text x="187.9" y="116.6">C8</text>
<text x="187.9" y="119.1">C9</text>
<text x="163.8" y="121.7">1</text>
<text x="163.8" y="124.2">1</text>
<text x="187.3" y="121.7">C10</text>
<text x="187.3" y="124.2">C11</text>
<text x="163.8" y="131.8">1</text>
<text x="163.8" y="129.3">1</text>
<text x="163.8" y="126.7">1</text>
<text x="187.3" y="126.7">C12</text>
<text x="187.3" y="129.3">C13</text>
<text x="187.3" y="131.8">C14</text>
<text x="163.8" y="136.9">1</text>
<text x="163.8" y="134.4">1</text>
<text x="187.3" y="134.4">C15</text>
<text x="187.3" y="136.9">C16</text>
<text x="163.8" y="139.4">1</text>
<text x="163.8" y="142">1</text>
<text x="187.3" y="139.4">C17</text>
<text x="187.3" y="142">C18</text>
<text x="163.8" y="144.5">1</text>
<text x="163.8" y="147.1">1</text>
<text x="187.3" y="144.5">C19</text>
<text x="187.3" y="147.1">C20</text>
<text x="163.8" y="152.1">1</text>
<text x="163.8" y="154.7">1</text>
<text x="187.9" y="152.1">D1</text>
<text x="187.9" y="154.7">D2</text>
<text x="163.8" y="157.2">1</text>
<text x="163.8" y="159.8">1</text>
<text x="187.9" y="157.2">D3</text>
<text x="187.9" y="159.8">D4</text>
<text x="163.8" y="162.3">1</text>
<text x="163.8" y="164.8">1</text>
<text x="163.8" y="167.4">1</text>
<text x="187.9" y="162.3">D5</text>
<text x="187.9" y="164.8">D6</text>
<text x="187.9" y="167.4">D7</text>
<text x="163.8" y="169.9">1</text>
<text x="163.8" y="172.5">1</text>
<text x="187.9" y="169.9">D8</text>
<text x="187.9" y="172.5">D9</text>
<text x="163.8" y="175">1</text>
<text x="163.8" y="177.5">1</text>
<text x="187.3" y="175">D10</text>
<text x="187.3" y="177.5">D11</text>
<text x="163.8" y="180.1">1</text>
<text x="163.8" y="185.2">1</text>
<text x="163.8" y="182.6">1</text>
<text x="187.3" y="180.1">D12</text>
<text x="187.3" y="182.6">D13</text>
<text x="187.3" y="185.2">D14</text>
<text x="163.8" y="190.2">1</text>
<text x="163.8" y="187.7">1</text>
<text x="187.3" y="187.7">D15</text>
<text x="187.3" y="190.2">D16</text>
<text x="163.8" y="197.9">1</text>
<text x="163.8" y="195.3">1</text>
<text x="187.9" y="195.3">E1</text>
<text x="187.9" y="197.9">E2</text>
<text x="163.8" y="202.9">1</text>
<text x="163.8" y="200.4">1</text>
<text x="187.9" y="200.4">E3</text>
<text x="187.9" y="202.9">E4</text>
<text x="163.8" y="208">1</text>
<text x="163.8" y="205.5">1</text>
<text x="187.9" y="205.5">E5</text>
<text x="187.9" y="208">E6</text>
<text x="167.6" y="213.1">1</text>
<text x="167.6" y="215.6">2</text>
<text x="188" y="213.1">J1</text>
<text x="188" y="215.6">J2</text>
<text x="167.6" y="218.2">3</text>
<text x="167.6" y="220.7">4</text>
<text x="188" y="218.2">J3</text>
<text x="188" y="220.7">J4</text>
<text x="167.6" y="223.3">5</text>
<text x="188" y="223.3">J5</text>
<text x="167.6" y="228.3">1</text>
<text x="167.6" y="230.9">1</text>
<text x="187.9" y="228.3">P7</text>
<text x="187.9" y="230.9">P8</text>
<text x="167.6" y="236">1</text>
<text x="167.6" y="238.5">1</text>
<text x="187.9" y="236">P3</text>
<text x="187.9" y="238.5">P4</text>
<text x="167.6" y="243.6">1</text>
<text x="187.3" y="243.6">P15</text>
<text x="167.6" y="246.1">2</text>
<text x="167.6" y="248.7">3</text>
<text x="167.6" y="251.2">1</text>
<text x="187.3" y="248.7">P16</text>
<text x="187.3" y="246.1">P17</text>
<text x="187.3" y="251.2">P18</text>
</g>
<g font-size="1.8" fill="#0f0f0f">
<text x="166.4" y="27.4">OUT_DC1-</text>
<text x="166.4" y="29.9">OUT_DC2-</text>
<text x="166.4" y="32.5">GND_A3</text>
<text x="166.4" y="35">GND_A4</text>
<text x="242.2" y="32.5">IN_AUX1</text>
<text x="243.3" y="35">IN_MAP</text>
<text x="262.9" y="35">IN_BUTTON2</text>
<text x="262.9" y="32.5">IN_BUTTON1</text>
<text x="275.9" y="35">GNDA_C11</text>
<text x="278.5" y="32.5">5VP_C1</text>
<text x="298.4" y="35">GNDA_C12</text>
<text x="298.4" y="32.5">5VP_C2</text>
<text x="309.7" y="35">IN_TPS1</text>
<text x="309.9" y="32.5">IN_FLEX</text>
<text x="330.2" y="35">IN_KNOCK_RAW IN_IAT</text>
<text x="330.2" y="32.5">IN_PPS1</text>
<text x="345.1" y="32.5">CAN+</text>
<text x="363.2" y="32.5">CAN-</text>
<text x="363.2" y="35">IN_CLT</text>
<text x="166.4" y="37.6">OUT_DC1+</text>
<text x="166.4" y="40.1">OUT_DC2+</text>
<text x="249.3" y="40.1">5VP_D3</text>
<text x="269.2" y="40.1">5VP_D4</text>
<text x="280.3" y="41.4">IN_AUX2</text>
<text x="301" y="41.4">IN_PPS2</text>
<text x="310" y="41.4">IN_HALL1</text>
<text x="331.5" y="41.4">IN_HALL2</text>
<text x="341.7" y="41.4">IN_HALL3</text>
<text x="363.2" y="41.4">GND_C8</text>
<text x="166.4" y="42.6">12V_KEY</text>
<text x="166.4" y="45.2">12V</text>
<text x="246.7" y="42.6">GNDA_D11</text>
<text x="269.2" y="42.6">GNDA_D12</text>
<text x="278.5" y="43.9">GNDA_C13</text>
<text x="301" y="43.9">IN_TPS2</text>
<text x="310.8" y="43.9">IN_AUX3</text>
<text x="331.5" y="43.9">VR2+</text>
<text x="345.2" y="43.9">VR2-</text>
<text x="363.2" y="43.9">VR1+</text>
<text x="166.4" y="52.8">OUT_INJ5</text>
<text x="166.4" y="50.3">OUT_INJ6</text>
<text x="248.8" y="51.5">OUT_LS_HOT2</text>
<text x="248.8" y="49">OUT_LS_HOT1</text>
<text x="274.3" y="49">OUT_LS2</text>
<text x="274.3" y="51.5">OUT_LS3 OUT_INJ1</text>
<text x="283.9" y="49">OUT_LS1</text>
<text x="304.8" y="51.5">OUT_IGN1</text>
<text x="304.8" y="49">OUT_LS4</text>
<text x="314.9" y="49">OUT_INJ2</text>
<text x="314.9" y="51.5">OUT_INJ3</text>
<text x="336.5" y="49">OUT_IGN2</text>
<text x="336.5" y="51.5">OUT_IGN5</text>
<text x="346.7" y="51.5">OUT_INJ5</text>
<text x="346.7" y="49">OUT_INJ4</text>
<text x="368.3" y="51.5">OUT_IGN4</text>
<text x="368.3" y="49">OUT_IGN3</text>
<text x="166.4" y="57.9">OUT_INJ3</text>
<text x="166.4" y="55.3">OUT_INJ4</text>
<text x="247.9" y="59.2">GND_A3</text>
<text x="247.9" y="56.6">GND_A4</text>
<text x="268" y="56.6">12V</text>
<text x="268" y="59.2">12V_KEY</text>
<text x="313.6" y="56.6">WBO_Un</text>
<text x="314.3" y="59.2">WBO_Ip</text>
<text x="334" y="56.6">WBO_12V</text>
<text x="334" y="59.2">WBO_Rtrim</text>
<text x="166.4" y="60.4">OUT_INJ2</text>
<text x="166.4" y="63">OUT_INJ1</text>
<text x="167.6" y="65.5">OUT_LS1</text>
<text x="167.6" y="70.6">OUT_LS_HOT1</text>
<text x="167.6" y="68">OUT_LS_HOT2</text>
<text x="167.6" y="75.7">OUT_IGN4</text>
<text x="167.6" y="73.1">OUT_IGN6</text>
<text x="167.6" y="78.2">OUT_IGN3</text>
<text x="167.6" y="80.7">OUT_IGN5</text>
<text x="167.6" y="83.3">OUT_IGN2</text>
<text x="166.4" y="88.4">OUT_LS4</text>
<text x="167.6" y="85.8">OUT_IGN1</text>
<text x="166.4" y="93.4">OUT_LS2</text>
<text x="166.4" y="90.9">OUT_LS3</text>
<text x="166.4" y="98.5">5VP_C1</text>
<text x="166.4" y="101.1">5VP_C2</text>
<text x="166.4" y="106.1">IN_PPS2</text>
<text x="166.4" y="103.6">IN_AUX2</text>
<text x="166.4" y="113.8">IN_HALL3</text>
<text x="166.4" y="108.7">IN_HALL1</text>
<text x="166.4" y="111.2">IN_HALL2</text>
<text x="166.4" y="118.8">IN_BUTTON3</text>
<text x="166.4" y="116.3">GND_C8</text>
<text x="166.4" y="123.9">GNDA_C11</text>
<text x="166.4" y="121.4">EGT+</text>
<text x="166.4" y="126.5">GNDA_C12</text>
<text x="166.4" y="129">GNDA_C13</text>
<text x="166.4" y="131.5">IN_TPS2</text>
<text x="166.4" y="134.1">IN_AUX3</text>
<text x="166.4" y="136.6">VR2+</text>
<text x="166.4" y="139.2">VR2-</text>
<text x="166.4" y="141.7">VR1+</text>
<text x="166.4" y="146.8">EGT-</text>
<text x="166.4" y="144.2">VR1-</text>
<text x="166.4" y="151.9">IN_AUX1</text>
<text x="166.4" y="154.4">IN_BUTTON1</text>
<text x="166.4" y="156.9">5VP_D3</text>
<text x="166.4" y="159.5">5VP_D4</text>
<text x="166.4" y="167.1">CAN+</text>
<text x="166.4" y="162">IN_FLEX</text>
<text x="166.4" y="164.6">IN_PPS1</text>
<text x="166.4" y="172.2">IN_MAP</text>
<text x="166.4" y="169.6">CAN-</text>
<text x="166.4" y="177.3">GNDA_D11</text>
<text x="166.4" y="174.7">IN_BUTTON2</text>
<text x="166.4" y="179.8">GNDA_D12</text>
<text x="166.4" y="184.9">IN_KNOCK_RAW</text>
<text x="166.4" y="182.3">IN_TPS1</text>
<text x="166.4" y="190">IN_CLT</text>
<text x="166.4" y="187.4">IN_IAT</text>
<text x="166.4" y="195">WBO_12V</text>
<text x="166.4" y="197.6">WBO_Rtrim</text>
<text x="166.4" y="200.1">WBO_Heater</text>
<text x="166.4" y="202.7">WBO_Un</text>
<text x="166.4" y="207.7">WBO_Vm</text>
<text x="166.4" y="205.2">WBO_Ip</text>
</g>
<g font-size="1.8" fill="#0d0eff">
<text x="207" y="66.9">VVT1</text>
<text x="211.6" y="69.5">Relay</text>
<text x="212.6" y="72">Relay</text>
<text x="214.2" y="70.7">Always</text>
<text x="207" y="89.8">Fuel</text>
<text x="212.2" y="89.8">Pump</text>
<text x="218.6" y="89.8">Relay</text>
<text x="207" y="94.9">Idle</text>
<text x="211.7" y="94.9">Air</text>
<text x="215.4" y="94.9">Valve</text>
<text x="207" y="110.1">CAM1</text>
<text x="207" y="112.6">CAM2</text>
</g>
</svg>
